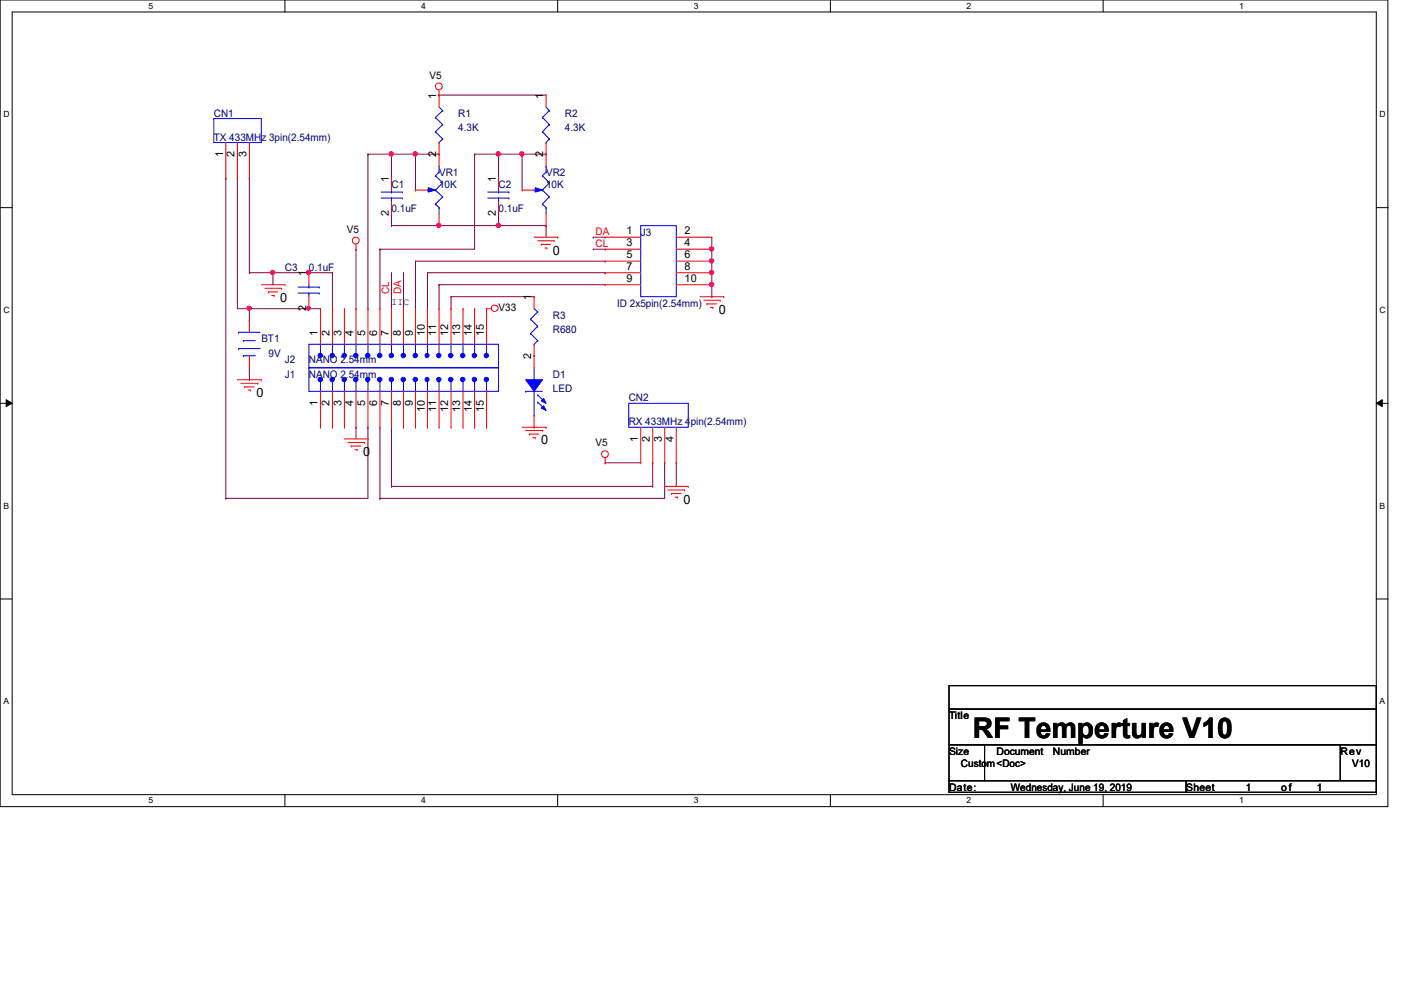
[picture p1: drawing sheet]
<svg xmlns="http://www.w3.org/2000/svg" width="297mm" height="210mm" viewBox="0 0 297 210" stroke-linecap="round" stroke-linejoin="round" font-family="sans-serif">
<path d="M0 0h294.3v171h-294.3zM2.6 2.5h289.2v166h-289.2z" fill="none" stroke="#000" stroke-width=".21"/>
<g fill="#fff">
<path d="M31.5 .3h1v2h-1z"/>
<path d="M31.5 168.7h1v2.1h-1z"/>
</g>
<path d="M60.4 0v2.5M60.4 168.5v2.5" fill="none" stroke="#000" stroke-width=".21"/>
<g fill="#fff">
<path d="M89.3 .3h1v2h-1z"/>
<path d="M89.3 168.7h1v2.1h-1z"/>
</g>
<path d="M118.2 0v2.5M118.2 168.5v2.5" fill="none" stroke="#000" stroke-width=".21"/>
<g fill="#fff">
<path d="M147.1 .3h1v2h-1z"/>
<path d="M147.1 168.7h1v2.1h-1z"/>
</g>
<path d="M176.1 0v2.5M176.1 168.5v2.5" fill="none" stroke="#000" stroke-width=".21"/>
<g fill="#fff">
<path d="M204.9 .3h1v2h-1z"/>
<path d="M204.9 168.7h1v2.1h-1z"/>
</g>
<path d="M233.9 0v2.5M233.9 168.5v2.5" fill="none" stroke="#000" stroke-width=".21"/>
<g fill="#fff">
<path d="M262.8 .3h1v2h-1z"/>
<path d="M262.8 168.7h1v2.1h-1z"/>
<path d="M.7 23.3h1.3v2h-1.3z"/>
<path d="M292.5 23.3h1.2v2h-1.2z"/>
<path d="M.7 64.8h1.3v2h-1.3z"/>
<path d="M292.5 64.8h1.2v2h-1.2z"/>
</g>
<path d="M0 44h2.6M291.8 44h2.5" fill="none" stroke="#000" stroke-width=".21"/>
<g fill="#fff">
<path d="M.7 106.3h1.2v2h-1.2z"/>
<path d="M292.5 106.3h1.2v2h-1.2z"/>
</g>
<path d="M0 85.5h2.6M1.3 84.8l1.3 .7-1.3 .7zM291.8 85.5l1.3-.7v1.4zM291.8 85.5h2.5" fill="none" stroke="#000" stroke-width=".21"/>
<path d="M1.3 84.8l1.3 .7-1.3 .7zM291.8 85.5l1.3-.7v1.4z" fill="#000"/>
<g fill="#fff">
<path d="M.7 147.7h1.1v2.1h-1.1z"/>
<path d="M292.5 147.7h1.1v2.1h-1.1z"/>
</g>
<path d="M0 127h2.6M291.8 127h2.5" fill="none" stroke="#000" stroke-width=".21"/>
<g fill="none" stroke="#800040" stroke-width=".21">
<path d="M78 32.7h.1M78 32.7v32.7M78 32.7h5M88.1 32.7h.1M88.1 32.7h5M88.1 32.7v7.6M93.1 20.2h.1M93.1 20.2h22.7M100.6 32.7h.1M100.6 32.7h5.1M100.6 32.7v20.1h-20M110.7 32.7h.1"/>
<path d="M110.7 32.7h5.1M110.7 32.7v7.6M75.5 52.8h.1M75.5 52.8v12.6M80.6 52.8h.1M80.6 52.8v12.6M95.6 62.9h17.6M113.2 62.9h.1"/>
</g>
<circle cx="110.6" cy="32.6" r=".48" fill="#f0f"/>
<circle cx="110.6" cy="32.6" r=".48" fill="none" stroke="#f0f" stroke-width=".21"/>
<path d="M105.7 32.7h.1M105.7 32.7v5.1M95.6 62.9h.1M95.6 62.9v2.5" fill="none" stroke="#800040" stroke-width=".21"/>
<circle cx="105.7" cy="32.6" r=".48" fill="#f0f"/>
<circle cx="105.7" cy="32.6" r=".48" fill="none" stroke="#f0f" stroke-width=".21"/>
<path d="M105.7 32.7h.1M105.7 32.7h5M105.7 47.8h.1M105.7 47.8h10.1" fill="none" stroke="#800040" stroke-width=".21"/>
<circle cx="105.7" cy="47.8" r=".48" fill="#f0f"/>
<circle cx="105.7" cy="47.8" r=".48" fill="none" stroke="#f0f" stroke-width=".21"/>
<path d="M93.1 47.8h.1M105.7 45.3h.1M105.7 45.3v2.5h-12.6M115.8 47.8h.1M115.8 47.8v2.5" fill="none" stroke="#800040" stroke-width=".21"/>
<circle cx="93" cy="47.8" r=".48" fill="#f0f"/>
<circle cx="93" cy="47.8" r=".48" fill="none" stroke="#f0f" stroke-width=".21"/>
<path d="M83 32.7h.1M83 32.7v5.1M83 32.7h5.1M83 47.8h.1M83 45.3h.1M83 47.8h10.1M83 45.3v2.5" fill="none" stroke="#800040" stroke-width=".21"/>
<circle cx="88" cy="32.6" r=".48" fill="#f0f"/>
<circle cx="88" cy="32.6" r=".48" fill="none" stroke="#f0f" stroke-width=".21"/>
<circle cx="83" cy="32.6" r=".48" fill="#f0f"/>
<circle cx="83" cy="32.6" r=".48" fill="none" stroke="#f0f" stroke-width=".21"/>
<path d="M57.9 57.8h.1M57.9 57.8h7.6M70.5 57.8h.1M70.5 57.8v7.6" fill="none" stroke="#800040" stroke-width=".21"/>
<circle cx="65.4" cy="57.8" r=".45" fill="#f0f"/>
<circle cx="65.4" cy="57.8" r=".45" fill="none" stroke="#f0f" stroke-width=".21"/>
<path d="M57.9 57.8h.1M57.9 57.8v2.6" fill="none" stroke="#800040" stroke-width=".21"/>
<circle cx="57.8" cy="57.8" r=".48" fill="#f0f"/>
<circle cx="57.8" cy="57.8" r=".48" fill="none" stroke="#f0f" stroke-width=".21"/>
<path d="M150.9 52.8h.1M150.9 50.3v2.5M75.5 90.6h.1M75.5 90.6v2.4" fill="none" stroke="#800040" stroke-width=".21"/>
<circle cx="150.9" cy="52.8" r=".48" fill="#f0f"/>
<circle cx="150.9" cy="52.8" r=".48" fill="none" stroke="#f0f" stroke-width=".21"/>
<g fill="none" stroke="#800040" stroke-width=".21">
<path d="M47.9 37.8h.1M47.9 37.8v67.9M50.3 37.8h.1M50.3 37.8v27.6h2.6M52.9 37.8h.1M52.9 37.8v20M52.9 57.8h.1M52.9 57.8h5M65.5 57.8h.1M65.5 57.8h5M83 57.8h.1M83 57.8v7.6"/>
<path d="M85.6 57.8h.1M85.6 57.8v7.6M125.8 50.3h.1M125.8 52.8h.1M125.8 50.3h2.5M125.8 52.8h2.5M52.9 65.4h.1M52.9 67.9h.1M52.9 65.4v2.5M65.5 65.4h.1M65.5 65.4h2.4M93.1 60.4h.1"/>
<path d="M93.1 60.4v5M93.1 60.4h35.2M78 90.6h.1M78 90.6v15.1h-30.1M47.9 105.7h.1"/>
</g>
<circle cx="52.8" cy="65.4" r=".45" fill="#f0f"/>
<circle cx="52.8" cy="65.4" r=".45" fill="none" stroke="#f0f" stroke-width=".21"/>
<path d="M52.9 78v2.5M52.9 65.4h12.6M65.5 65.4h.1M52.9 80.5h.1M80.6 90.6v15.1M128.3 98.1h.1M128.3 98.1h7.5M140.9 98.1h.1M140.9 98.1v7.6h-60.3M143.4 98.1h.1M143.4 98.1v5M80.6 105.7h.1" fill="none" stroke="#800040" stroke-width=".21"/>
<circle cx="65.4" cy="65.4" r=".42" fill="#f0f"/>
<circle cx="65.4" cy="65.4" r=".42" fill="none" stroke="#f0f" stroke-width=".21"/>
<path d="M150.9 57.8h.1M150.9 57.8v5.1M150.9 62.9h.1" fill="none" stroke="#800040" stroke-width=".21"/>
<circle cx="150.9" cy="60.3" r=".48" fill="#f0f"/>
<circle cx="150.9" cy="60.3" r=".48" fill="none" stroke="#f0f" stroke-width=".21"/>
<path d="M150.9 55.4h.1M150.9 57.8h.1M150.9 52.8v5" fill="none" stroke="#800040" stroke-width=".21"/>
<circle cx="150.9" cy="55.3" r=".48" fill="#f0f"/>
<circle cx="150.9" cy="55.3" r=".48" fill="none" stroke="#f0f" stroke-width=".21"/>
<circle cx="150.9" cy="57.8" r=".48" fill="#f0f"/>
<circle cx="150.9" cy="57.8" r=".48" fill="none" stroke="#f0f" stroke-width=".21"/>
<g fill="none" stroke="#800040" stroke-width=".21">
<path d="M88.1 55.4h.1M88.1 55.4h40.2M88.1 55.4v10M128.3 57.8h.1M128.3 57.8h-37.7v7.6M88.1 65.4h.1M90.6 65.4h.1M83 90.6v12.5M138.4 98.1h.1M138.4 98.1v5M83 103.1h.1M83 103.1h55.4"/>
<path d="M138.4 103.1h.1"/>
</g>
<g fill="none" stroke="#f00" stroke-width=".21">
<path d="M93.1 19.1v1.1M93.1 20.2h.1M105.7 37.8h.1M105.7 37.8v2.5M75.5 52.8h.1M75.5 51.8v1M105.7 45.3h.1M105.7 42.8v2.5M113.2 50.3h5M114 51.1h3.5M114.8 51.8h.1M114.8 51.8h1.9"/>
<path d="M115.5 52.6h.4M115.9 52.6h.1M117.5 51.1h.1M118.2 50.3h.1M55.4 60.4h5M56.2 61.1h3.4M56.9 61.9h.1M56.9 61.9h2M57.6 62.7h.5M58.1 62.7h.1M59.6 61.1h.1M60.4 60.4h.1"/>
<path d="M103.2 65.4h.1M103.2 65.4h1M148.5 62.9h5M149.2 63.7h3.5M149.9 64.4h.1M149.9 64.4h2M150.7 65.2h.5M151.2 65.2h.1M152.7 63.7h.1M153.5 62.9h.1M50.3 80.5h5.1M51.1 81.3h3.5"/>
<path d="M51.9 82h.1M51.9 82h2M52.6 82.7h.5M53.1 82.7h.1M54.6 81.3h.1M55.4 80.5h.1M73 93h5M73.8 93.8h3.5M74.5 94.6h.1M74.5 94.6h2M75.2 95.3h.5M75.7 95.3h.1"/>
<path d="M77.3 93.8h.1M78 93h.1M110.7 90.6h5.1M111.5 91.3h3.5M112.2 92h.1M112.2 92h2.1M113 92.8h.5M113.5 92.8h.1M115 91.3h.1M115.8 90.6h.1M128.3 98.1h.1M128.3 97.1v1"/>
<path d="M140.9 103.1h5M141.6 103.9h3.6M142.4 104.6h.1M142.4 104.6h2M143.1 105.4h.5M143.6 105.4h.1M145.2 103.9h.1M145.9 103.1h.1"/>
<circle cx="93" cy="18.3" r=".73"/>
<circle cx="75.4" cy="51" r=".73"/>
<circle cx="104.9" cy="65.4" r=".71"/>
<circle cx="128.3" cy="96.3" r=".73"/>
</g>
<path d="M201.2 145.4h90.6v5h-90.6zM201.2 150.4h90.6v7.5h-90.6zM201.2 157.9h7.5v7.6h-7.5zM208.7 157.9h75.5v7.6h-75.5zM284.2 157.9h7.6v7.6h-7.6zM201.2 165.5h50.3v2.5h-50.3zM251.5 165.5h40.3v2.5h-40.3z" fill="none" stroke="#000" stroke-width=".21"/>
<path d="M103.4 42h4.5M103.4 40.7h4.5M105.7 40.7h.1M105.7 42h.1M105.7 40.3v.4M105.7 42v.8M107.9 42h.1M107.9 40.7h.1" fill="none" stroke="#00f" stroke-width=".21"/>
<circle cx="67.9" cy="80.5" r=".48" fill="#00f"/>
<circle cx="67.9" cy="80.5" r=".48" fill="none" stroke="#00f" stroke-width=".21"/>
<circle cx="70.4" cy="80.5" r=".48" fill="#00f"/>
<circle cx="70.4" cy="80.5" r=".48" fill="none" stroke="#00f" stroke-width=".21"/>
<circle cx="73" cy="80.5" r=".48" fill="#00f"/>
<circle cx="73" cy="80.5" r=".48" fill="none" stroke="#00f" stroke-width=".21"/>
<circle cx="75.4" cy="80.5" r=".48" fill="#00f"/>
<circle cx="75.4" cy="80.5" r=".48" fill="none" stroke="#00f" stroke-width=".21"/>
<circle cx="78" cy="80.5" r=".48" fill="#00f"/>
<circle cx="78" cy="80.5" r=".48" fill="none" stroke="#00f" stroke-width=".21"/>
<circle cx="80.5" cy="80.5" r=".48" fill="#00f"/>
<circle cx="80.5" cy="80.5" r=".48" fill="none" stroke="#00f" stroke-width=".21"/>
<circle cx="83" cy="80.5" r=".48" fill="#00f"/>
<circle cx="83" cy="80.5" r=".48" fill="none" stroke="#00f" stroke-width=".21"/>
<circle cx="85.5" cy="80.5" r=".48" fill="#00f"/>
<circle cx="85.5" cy="80.5" r=".48" fill="none" stroke="#00f" stroke-width=".21"/>
<circle cx="88" cy="80.5" r=".48" fill="#00f"/>
<circle cx="88" cy="80.5" r=".48" fill="none" stroke="#00f" stroke-width=".21"/>
<circle cx="90.5" cy="80.5" r=".45" fill="#00f"/>
<circle cx="90.5" cy="80.5" r=".45" fill="none" stroke="#00f" stroke-width=".21"/>
<circle cx="93" cy="80.5" r=".48" fill="#00f"/>
<circle cx="93" cy="80.5" r=".48" fill="none" stroke="#00f" stroke-width=".21"/>
<circle cx="98.1" cy="80.5" r=".48" fill="#00f"/>
<circle cx="98.1" cy="80.5" r=".48" fill="none" stroke="#00f" stroke-width=".21"/>
<circle cx="100.6" cy="80.5" r=".48" fill="#00f"/>
<circle cx="100.6" cy="80.5" r=".48" fill="none" stroke="#00f" stroke-width=".21"/>
<circle cx="103.1" cy="80.5" r=".48" fill="#00f"/>
<g fill="none" stroke="#00f" stroke-width=".21">
<path d="M65.5 78h40.2v5h-40.2zM67.9 80.8h.1M67.9 80.8v2.2M70.5 80.8h.1M70.5 80.8v2.2M73 80.8h.1M73 80.8v2.2M75.5 80.8h.1M75.5 80.8v2.2M78 80.8h.1M78 80.8v2.2M80.6 80.8h.1"/>
<path d="M80.6 80.8v2.2"/>
<circle cx="103.1" cy="80.5" r=".48"/>
</g>
<circle cx="95.6" cy="80.5" r=".48" fill="#00f"/>
<g fill="none" stroke="#00f" stroke-width=".21">
<path d="M115 24.9h.1M115 27.9h.1M115 24.9l1.5 1.5M115 27.9l1.5 1.6M115.8 30.2h.1M115.8 22.7l.7 .8M116.5 23.5h.1M116.5 26.4h.1M116.5 29.5h.1M116.5 23.5l-1.5 1.4M116.5 26.4l-1.5 1.5M116.5 29.5l-.7 .7"/>
<path d="M112.5 67.6h.1M112.5 70.7h.1M112.5 67.6l1.5 1.6M112.5 70.7l1.5 1.5M113.2 73h.1M113.2 65.4l.8 .7M114 66.1h.1M114 69.2h.1M114 72.2h.1M114 66.1l-1.5 1.5M114 69.2l-1.5 1.5M114 72.2l-.8 .8"/>
<path d="M83 80.8h.1M83 80.8v2.2M85.6 80.8h.1M85.6 80.8v2.2M88.1 80.8h.1M88.1 80.8v2.2M90.6 80.8h.1M90.6 80.8v2.2M93.1 80.8h.1M93.1 80.8v2.2M95.6 80.8h.1M95.6 80.8v2.2"/>
<path d="M98.2 80.8h.1M98.2 80.8v2.2M100.6 80.8h.1M100.6 80.8v2.2M103.2 80.8h.1M103.2 80.8v2.2M133.3 85.5h12.6v5.1h-12.6z"/>
<circle cx="95.6" cy="80.5" r=".48"/>
</g>
<g fill="none" stroke="#f00" stroke-width=".21">
<path d="M115.8 20.2h.1M115.8 32.7h.1M115.8 20.2v2.5M115.8 30.2v2.5M113.2 62.9h.1M113.2 75.4h.1M113.2 62.9v2.5M113.2 73v2.4M67.9 90.6h.1M67.9 83v7.6M70.5 90.6h.1M70.5 83v7.6"/>
<path d="M73 90.6h.1M73 83v7.6M75.5 90.6h.1M75.5 83v7.6M78 90.6h.1M78 83v7.6M80.6 90.6h.1M80.6 83v7.6M83 90.6h.1M83 83v7.6M85.6 90.6h.1M85.6 83v7.6"/>
<path d="M88.1 90.6h.1M88.1 83v7.6M90.6 90.6h.1M90.6 83v7.6M93.1 90.6h.1M93.1 83v7.6M95.6 90.6h.1M95.6 83v7.6M98.2 90.6h.1M98.2 83v7.6M100.6 90.6h.1M100.6 83v7.6"/>
<path d="M103.2 90.6h.1M103.2 83v7.6M135.8 98.1h.1M135.8 90.6v7.5M138.4 98.1h.1M138.4 90.6v7.5M140.9 98.1h.1M140.9 90.6v7.5M143.4 98.1h.1M143.4 90.6v7.5"/>
</g>
<circle cx="67.9" cy="75.4" r=".48" fill="#00f"/>
<circle cx="67.9" cy="75.4" r=".48" fill="none" stroke="#00f" stroke-width=".21"/>
<circle cx="70.4" cy="75.4" r=".48" fill="#00f"/>
<circle cx="70.4" cy="75.4" r=".48" fill="none" stroke="#00f" stroke-width=".21"/>
<circle cx="73" cy="75.4" r=".48" fill="#00f"/>
<circle cx="73" cy="75.4" r=".48" fill="none" stroke="#00f" stroke-width=".21"/>
<circle cx="75.4" cy="75.4" r=".48" fill="#00f"/>
<circle cx="75.4" cy="75.4" r=".48" fill="none" stroke="#00f" stroke-width=".21"/>
<circle cx="78" cy="75.4" r=".48" fill="#00f"/>
<circle cx="78" cy="75.4" r=".48" fill="none" stroke="#00f" stroke-width=".21"/>
<circle cx="80.5" cy="75.4" r=".48" fill="#00f"/>
<circle cx="80.5" cy="75.4" r=".48" fill="none" stroke="#00f" stroke-width=".21"/>
<circle cx="83" cy="75.4" r=".48" fill="#00f"/>
<circle cx="83" cy="75.4" r=".48" fill="none" stroke="#00f" stroke-width=".21"/>
<circle cx="85.5" cy="75.4" r=".48" fill="#00f"/>
<circle cx="85.5" cy="75.4" r=".48" fill="none" stroke="#00f" stroke-width=".21"/>
<circle cx="88" cy="75.4" r=".48" fill="#00f"/>
<circle cx="88" cy="75.4" r=".48" fill="none" stroke="#00f" stroke-width=".21"/>
<circle cx="90.5" cy="75.4" r=".45" fill="#00f"/>
<circle cx="90.5" cy="75.4" r=".45" fill="none" stroke="#00f" stroke-width=".21"/>
<circle cx="93" cy="75.4" r=".48" fill="#00f"/>
<circle cx="93" cy="75.4" r=".48" fill="none" stroke="#00f" stroke-width=".21"/>
<circle cx="98.1" cy="75.4" r=".48" fill="#00f"/>
<circle cx="98.1" cy="75.4" r=".48" fill="none" stroke="#00f" stroke-width=".21"/>
<circle cx="100.6" cy="75.4" r=".48" fill="#00f"/>
<circle cx="100.6" cy="75.4" r=".48" fill="none" stroke="#00f" stroke-width=".21"/>
<circle cx="103.1" cy="75.4" r=".48" fill="#00f"/>
<g fill="none" stroke="#00f" stroke-width=".21">
<path d="M65.5 73h40.2v5h-40.2zM67.9 75.2h.1M67.9 73v2.2M70.5 75.2h.1M70.5 73v2.2M73 75.2h.1M73 73v2.2M75.5 75.2h.1M75.5 73v2.2M78 75.2h.1M78 73v2.2M80.6 75.2h.1"/>
<path d="M80.6 73v2.2"/>
<circle cx="103.1" cy="75.4" r=".48"/>
</g>
<circle cx="95.6" cy="75.4" r=".48" fill="#00f"/>
<g fill="none" stroke="#00f" stroke-width=".21">
<path d="M92.3 24.9h.1M92.3 27.9h.1M92.3 24.9l1.5 1.5M92.3 27.9l1.5 1.6M93.1 30.2h.1M93.1 22.7l.7 .8M93.8 23.5h.1M93.8 26.4h.1M93.8 29.5h.1M93.8 23.5l-1.5 1.4M93.8 26.4l-1.5 1.5M93.8 29.5l-.7 .7"/>
<path d="M135.8 47.8h7.6v15.1h-7.6zM50.6 70.4h.1M50.6 73.9h.1M50.6 70.4h4.6M50.6 73.9h4.6M51.6 75.4h.1M51.6 72.2h.1M51.6 75.4h2.5M51.6 72.2h2.5M63.2 62.1h4.5M63.2 60.9h4.5M65.5 60.9h.1"/>
<path d="M65.5 62.1h.1M65.5 60.4v.5M65.5 62.1v.8M67.7 62.1h.1M67.7 60.9h.1M83 75.2h.1M83 73v2.2M85.6 75.2h.1M85.6 73v2.2M88.1 75.2h.1M88.1 73v2.2M90.6 75.2h.1"/>
<path d="M90.6 73v2.2M93.1 75.2h.1M93.1 73v2.2M95.6 75.2h.1M95.6 73v2.2M98.2 75.2h.1M98.2 73v2.2M100.6 75.2h.1M100.6 73v2.2M103.2 75.2h.1M103.2 73v2.2M113.2 78v2.5"/>
<path d="M111.5 83h.1M111.5 83h3.5M113.2 80.5h.1M113.2 88.1h.1M113.2 83v5.1"/>
<circle cx="95.6" cy="75.4" r=".48"/>
</g>
<g fill="none" stroke="#f00" stroke-width=".21">
<path d="M93.1 20.2h.1M93.1 32.7h.1M93.1 20.2v2.5M93.1 30.2v2.5M65.5 57.8h.1M65.5 57.8v2.6M128.3 50.3h.1M128.3 52.8h.1M128.3 55.4h.1M128.3 57.8h.1M128.3 50.3h7.5M128.3 52.8h7.5"/>
<path d="M128.3 55.4h7.5M128.3 57.8h7.5M143.4 50.3h7.5M143.4 52.8h7.5M143.4 55.4h7.5M143.4 57.8h7.5M150.9 50.3h.1M150.9 52.8h.1M150.9 55.4h.1M150.9 57.8h.1M52.9 67.9h.1M52.9 78h.1"/>
<path d="M52.9 67.9v2.5M52.9 75.4v2.6M65.5 65.4h.1M65.5 62.9v2.5M67.9 65.4h.1M67.9 65.4v7.6M70.5 65.4h.1M70.5 65.4v7.6M73 65.4h.1M73 65.4v7.6M75.5 65.4h.1M75.5 65.4v7.6"/>
<path d="M78 65.4h.1M78 65.4v7.6M80.6 65.4h.1M80.6 65.4v7.6M83 65.4h.1M83 65.4v7.6M85.6 65.4h.1M85.6 65.4v7.6M88.1 65.4h.1M88.1 65.4v7.6M90.6 65.4h.1M90.6 65.4v7.6"/>
<path d="M93.1 65.4h.1M93.1 65.4v7.6M95.6 65.4h.1M95.6 65.4v7.6M98.2 65.4h.1M98.2 65.4v7.6M100.6 65.4h.1M100.6 65.4v7.6M103.2 65.4h.1M103.2 65.4v7.6M128.3 60.4h.1M128.3 60.4h7.5"/>
<path d="M143.4 60.4h7.5M150.9 60.4h.1"/>
</g>
<path d="M111.5 80.5h3.5l-1.8 2.5z" fill-rule="evenodd" fill="#00f"/>
<path d="M111.5 80.5h3.5l-1.8 2.5z" fill="none" stroke="#00f" stroke-width=".21"/>
<path d="M115.3 86l.5 1-1-.5z" fill-rule="evenodd" fill="#00f"/>
<path d="M115.3 86l.5 1-1-.5z" fill="none" stroke="#00f" stroke-width=".21"/>
<path d="M115.3 84.5l.5 1-1-.5z" fill-rule="evenodd" fill="#00f"/>
<path d="M45.3 25.1h10.1v5.1h-10.1zM114 83.7h.1M114 85.3h.1M114 83.7l1.5 1.6M114 85.3l1.5 1.5M115.3 84.5l.5 1-1-.5z" fill="none" stroke="#00f" stroke-width=".21"/>
<path d="M47.9 37.8h.1M47.9 30.2v7.6M50.3 37.8h.1M50.3 30.2v7.6M52.9 37.8h.1M52.9 30.2v7.6M113.2 75.4h.1M113.2 75.4v2.6M113.2 90.6h.1M113.2 88.1v2.5" fill="none" stroke="#f00" stroke-width=".21"/>
<path d="M113.5 39.8l1.5 .5-1.5 .4z" fill="#00f"/>
<g fill="none" stroke="#00f" stroke-width=".21">
<path d="M113.5 39.8l1.5 .5-1.5 .4zM115 37.3h.1M115 37.3l1.5 1.5M115.8 36.5h.1M115.8 35.2h.1M115.8 35.2v1.3M115.8 36.5l-.8 .8M116.5 38.8h.1M116.5 38.8l-1.5 1.5M80.8 42h4.5M80.8 40.7h4.5M83 40.7h.1"/>
<path d="M83 42h.1M83 40.3v.4M83 42v.8M85.3 42h.1M85.3 40.7h.1M113.2 40.3h.1M113.2 40.3h.5M115 43.3h.1M115 40.3h.1M115 43.3l.8 .7M115 40.3l1.5 1.4M115.8 44h.1"/>
<path d="M115.8 44v1.3M116.5 41.7h.1M116.5 41.7l-1.5 1.6"/>
</g>
<path d="M83 37.8h.1M83 37.8v2.5M115.8 32.7h.1M115.8 32.7v2.5M83 45.3h.1M83 42.8v2.5M110.7 40.3h.1M110.7 40.3h2.5M115.8 47.8h.1M115.8 45.3v2.5" fill="none" stroke="#f00" stroke-width=".21"/>
<path d="M90.8 39.8l1.5 .5-1.5 .4z" fill="#00f"/>
<g fill="none" stroke="#00f" stroke-width=".21">
<path d="M90.8 39.8l1.5 .5-1.5 .4zM92.3 37.3h.1M92.3 37.3l1.5 1.5M93.1 36.5h.1M93.1 35.2h.1M93.1 35.2v1.3M93.1 36.5l-.8 .8M93.8 38.8h.1M93.8 38.8l-1.5 1.5M90.6 40.3h.1M90.6 40.3h.5M92.3 43.3h.1"/>
<path d="M92.3 40.3h.1M92.3 43.3l.8 .7M92.3 40.3l1.5 1.4M93.1 44h.1M93.1 44v1.3M93.8 41.7h.1M93.8 41.7l-1.5 1.6"/>
</g>
<path d="M93.1 32.7h.1M93.1 32.7v2.5M88.1 40.3h.1M88.1 40.3h2.5M93.1 47.8h.1M93.1 45.3v2.5" fill="none" stroke="#f00" stroke-width=".21"/>
<circle cx="110.6" cy="32.6" r=".48" fill="#f0f"/>
<circle cx="110.6" cy="32.6" r=".48" fill="none" stroke="#f0f" stroke-width=".21"/>
<circle cx="105.7" cy="32.6" r=".48" fill="#f0f"/>
<circle cx="105.7" cy="32.6" r=".48" fill="none" stroke="#f0f" stroke-width=".21"/>
<circle cx="105.7" cy="47.8" r=".48" fill="#f0f"/>
<circle cx="105.7" cy="47.8" r=".48" fill="none" stroke="#f0f" stroke-width=".21"/>
<circle cx="93" cy="47.8" r=".48" fill="#f0f"/>
<circle cx="93" cy="47.8" r=".48" fill="none" stroke="#f0f" stroke-width=".21"/>
<circle cx="88" cy="32.6" r=".48" fill="#f0f"/>
<circle cx="88" cy="32.6" r=".48" fill="none" stroke="#f0f" stroke-width=".21"/>
<circle cx="83" cy="32.6" r=".48" fill="#f0f"/>
<circle cx="83" cy="32.6" r=".48" fill="none" stroke="#f0f" stroke-width=".21"/>
<circle cx="65.4" cy="57.8" r=".45" fill="#f0f"/>
<circle cx="65.4" cy="57.8" r=".45" fill="none" stroke="#f0f" stroke-width=".21"/>
<circle cx="57.8" cy="57.8" r=".48" fill="#f0f"/>
<circle cx="57.8" cy="57.8" r=".48" fill="none" stroke="#f0f" stroke-width=".21"/>
<circle cx="150.9" cy="52.8" r=".48" fill="#f0f"/>
<circle cx="150.9" cy="52.8" r=".48" fill="none" stroke="#f0f" stroke-width=".21"/>
<circle cx="52.8" cy="65.4" r=".45" fill="#f0f"/>
<circle cx="52.8" cy="65.4" r=".45" fill="none" stroke="#f0f" stroke-width=".21"/>
<circle cx="65.4" cy="65.4" r=".42" fill="#f0f"/>
<circle cx="65.4" cy="65.4" r=".42" fill="none" stroke="#f0f" stroke-width=".21"/>
<circle cx="150.9" cy="60.3" r=".48" fill="#f0f"/>
<circle cx="150.9" cy="60.3" r=".48" fill="none" stroke="#f0f" stroke-width=".21"/>
<circle cx="150.9" cy="55.3" r=".48" fill="#f0f"/>
<circle cx="150.9" cy="55.3" r=".48" fill="none" stroke="#f0f" stroke-width=".21"/>
<circle cx="150.9" cy="57.8" r=".48" fill="#f0f"/>
<circle cx="150.9" cy="57.8" r=".48" fill="none" stroke="#f0f" stroke-width=".21"/>
<text font-size="6" x="206.3" y="156.4">RF Temperture V10</text>
<g font-size="2.7">
<text x="117.2" y="54">0</text>
<text x="59.4" y="64.1">0</text>
<text x="152.4" y="66.6">0</text>
<text x="54.4" y="84.2">0</text>
<text x="114.8" y="94.2">0</text>
<text x="77" y="96.8">0</text>
<text x="144.9" y="106.8">0</text>
</g>
<g font-size="2.3">
<text x="92.5" y="20.9" transform="rotate(-90 92.5 20.9)">1</text>
<text x="115.2" y="20.9" transform="rotate(-90 115.2 20.9)">1</text>
<text x="47.3" y="33.3" transform="rotate(-90 47.3 33.3)">1</text>
<text x="49.7" y="33.3" transform="rotate(-90 49.7 33.3)">2</text>
<text x="52.3" y="33.3" transform="rotate(-90 52.3 33.3)">3</text>
<text x="92.5" y="33.3" transform="rotate(-90 92.5 33.3)">2</text>
<text x="115.2" y="33.3" transform="rotate(-90 115.2 33.3)">2</text>
<text x="82.4" y="38.5" transform="rotate(-90 82.4 38.5)">1</text>
<text x="105.1" y="38.5" transform="rotate(-90 105.1 38.5)">1</text>
<text x="82.4" y="45.8" transform="rotate(-90 82.4 45.8)">2</text>
<text x="105.1" y="45.8" transform="rotate(-90 105.1 45.8)">2</text>
<text x="132.8" y="49.7">1</text>
<text x="132.8" y="52.2">3</text>
<text x="145.2" y="49.7">2</text>
<text x="145.2" y="52.2">4</text>
<text x="64.9" y="58.6" transform="rotate(-90 64.9 58.6)">1</text>
<text x="132.8" y="54.8">5</text>
<text x="132.8" y="57.2">7</text>
<text x="132.8" y="59.8">9</text>
<text x="145.2" y="54.8">6</text>
<text x="145.2" y="57.2">8</text>
<text x="145.2" y="59.8">10</text>
<text x="64.9" y="66" transform="rotate(-90 64.9 66)">2</text>
<text x="112.6" y="63.7" transform="rotate(-90 112.6 63.7)">1</text>
<text x="67.3" y="71.2" transform="rotate(-90 67.3 71.2)">1</text>
<text x="69.9" y="71.2" transform="rotate(-90 69.9 71.2)">2</text>
<text x="72.4" y="71.2" transform="rotate(-90 72.4 71.2)">3</text>
<text x="74.9" y="71.2" transform="rotate(-90 74.9 71.2)">4</text>
<text x="77.4" y="71.2" transform="rotate(-90 77.4 71.2)">5</text>
<text x="80" y="71.2" transform="rotate(-90 80 71.2)">6</text>
<text x="82.4" y="71.2" transform="rotate(-90 82.4 71.2)">7</text>
<text x="85" y="71.2" transform="rotate(-90 85 71.2)">8</text>
<text x="87.5" y="71.2" transform="rotate(-90 87.5 71.2)">9</text>
<text x="90" y="71.2" transform="rotate(-90 90 71.2)">10</text>
<text x="92.5" y="71.2" transform="rotate(-90 92.5 71.2)">11</text>
<text x="95" y="71.2" transform="rotate(-90 95 71.2)">12</text>
<text x="97.6" y="71.2" transform="rotate(-90 97.6 71.2)">13</text>
<text x="100" y="71.2" transform="rotate(-90 100 71.2)">14</text>
<text x="102.6" y="71.2" transform="rotate(-90 102.6 71.2)">15</text>
<text x="112.6" y="76" transform="rotate(-90 112.6 76)">2</text>
<text x="67.3" y="86" transform="rotate(-90 67.3 86)">1</text>
<text x="69.9" y="86" transform="rotate(-90 69.9 86)">2</text>
<text x="72.4" y="86" transform="rotate(-90 72.4 86)">3</text>
<text x="74.9" y="86" transform="rotate(-90 74.9 86)">4</text>
<text x="77.4" y="86" transform="rotate(-90 77.4 86)">5</text>
<text x="80" y="86" transform="rotate(-90 80 86)">6</text>
<text x="82.4" y="86" transform="rotate(-90 82.4 86)">7</text>
<text x="85" y="86" transform="rotate(-90 85 86)">8</text>
<text x="87.5" y="86" transform="rotate(-90 87.5 86)">9</text>
<text x="90" y="87.3" transform="rotate(-90 90 87.3)">10</text>
<text x="92.5" y="87.3" transform="rotate(-90 92.5 87.3)">11</text>
<text x="95" y="87.3" transform="rotate(-90 95 87.3)">12</text>
<text x="97.6" y="87.3" transform="rotate(-90 97.6 87.3)">13</text>
<text x="100" y="87.3" transform="rotate(-90 100 87.3)">14</text>
<text x="102.6" y="87.3" transform="rotate(-90 102.6 87.3)">15</text>
<text x="135.3" y="93.6" transform="rotate(-90 135.3 93.6)">1</text>
<text x="137.8" y="93.6" transform="rotate(-90 137.8 93.6)">2</text>
<text x="140.3" y="93.6" transform="rotate(-90 140.3 93.6)">3</text>
<text x="142.8" y="93.6" transform="rotate(-90 142.8 93.6)">4</text>
</g>
<g font-size="2.2">
<text x="91.1" y="16.8">V5</text>
<text x="73.5" y="49.4">V5</text>
<text x="105.7" y="66">V33</text>
<text x="126.3" y="94.7">V5</text>
<text x="201.2" y="152.5">Title</text>
<text x="201.2" y="160">Size</text>
<text x="211.3" y="160">Document</text>
<text x="223.2" y="160">Number</text>
<text x="284.2" y="160">Rev</text>
<text x="201.2" y="167.6">Date:</text>
<text x="203.7" y="162.6">Custom&lt;Doc&gt;</text>
<text x="214.3" y="167.6">Wednesday, June 19, 2019</text>
<text x="251.5" y="167.6">Sheet</text>
<text x="264.1" y="167.6">1</text>
<text x="271.7" y="167.6">o f</text>
<text x="279.2" y="167.6">1</text>
<text x="286.7" y="162.6">V10</text>
</g>
<g font-size="2.2" fill="#000080">
<text x="45.3" y="24.8">CN1</text>
<text x="45.3" y="29.8">TX 433MHz 3pin(2.54mm)</text>
<text x="97.2" y="24.8">R1</text>
<text x="97.2" y="27.8">4.3K</text>
<text x="119.8" y="24.8">R2</text>
<text x="119.8" y="27.8">4.3K</text>
<text x="83" y="39.9">C1</text>
<text x="93.1" y="37.3">VR1</text>
<text x="93.1" y="39.9">10K</text>
<text x="105.7" y="39.9">C2</text>
<text x="115.8" y="37.3">VR2</text>
<text x="115.8" y="39.9">10K</text>
<text x="83" y="44.9">0.1uF</text>
<text x="105.7" y="44.9">0.1uF</text>
<text x="135.8" y="50">J3</text>
<text x="60.4" y="57.5">C3</text>
<text x="65.5" y="57.5">0.1uF</text>
<text x="130.8" y="65">ID 2x5pin(2.54mm)</text>
<text x="117.2" y="67.6">R3</text>
<text x="117.2" y="70.5">R680</text>
<text x="55.4" y="72.6">BT1</text>
<text x="56.9" y="75.6">9V</text>
<text x="60.4" y="77">J2</text>
<text x="65.5" y="77">NANO 2.54mm</text>
<text x="60.4" y="80.1">J1</text>
<text x="65.5" y="80.1">NANO 2.54mm</text>
<text x="117.2" y="80.1">D1</text>
<text x="117.2" y="83.1">LED</text>
<text x="133.3" y="85.1">CN2</text>
<text x="133.3" y="90.2">RX 433MHz 4pin(2.54mm)</text>
</g>
<g font-size="2.2" fill="#f00">
<text x="126.3" y="49.8">DA</text>
<text x="126.3" y="52.3">CL</text>
<text x="82.5" y="62.4" transform="rotate(-90 82.5 62.4)">CL</text>
<text x="85" y="62.4" transform="rotate(-90 85 62.4)">DA</text>
</g>
<text font-size="2" x="83" y="64.6">IIC</text>
<g font-size="1.8">
<text x="31.5" y="1.9">5</text>
<text x="89.3" y="1.9">4</text>
<text x="147.1" y="1.9">3</text>
<text x="204.9" y="1.9">2</text>
<text x="262.8" y="1.9">1</text>
<text x=".7" y="24.9">D</text>
<text x="292.5" y="24.9">D</text>
<text x=".7" y="66.4">C</text>
<text x="292.5" y="66.4">C</text>
<text x=".7" y="107.9">B</text>
<text x="292.5" y="107.9">B</text>
<text x=".7" y="149.4">A</text>
<text x="292.5" y="149.4">A</text>
<text x="31.5" y="170.3">5</text>
<text x="89.3" y="170.3">4</text>
<text x="147.1" y="170.3">3</text>
<text x="204.9" y="170.3">2</text>
<text x="262.8" y="170.3">1</text>
</g>
</svg>
